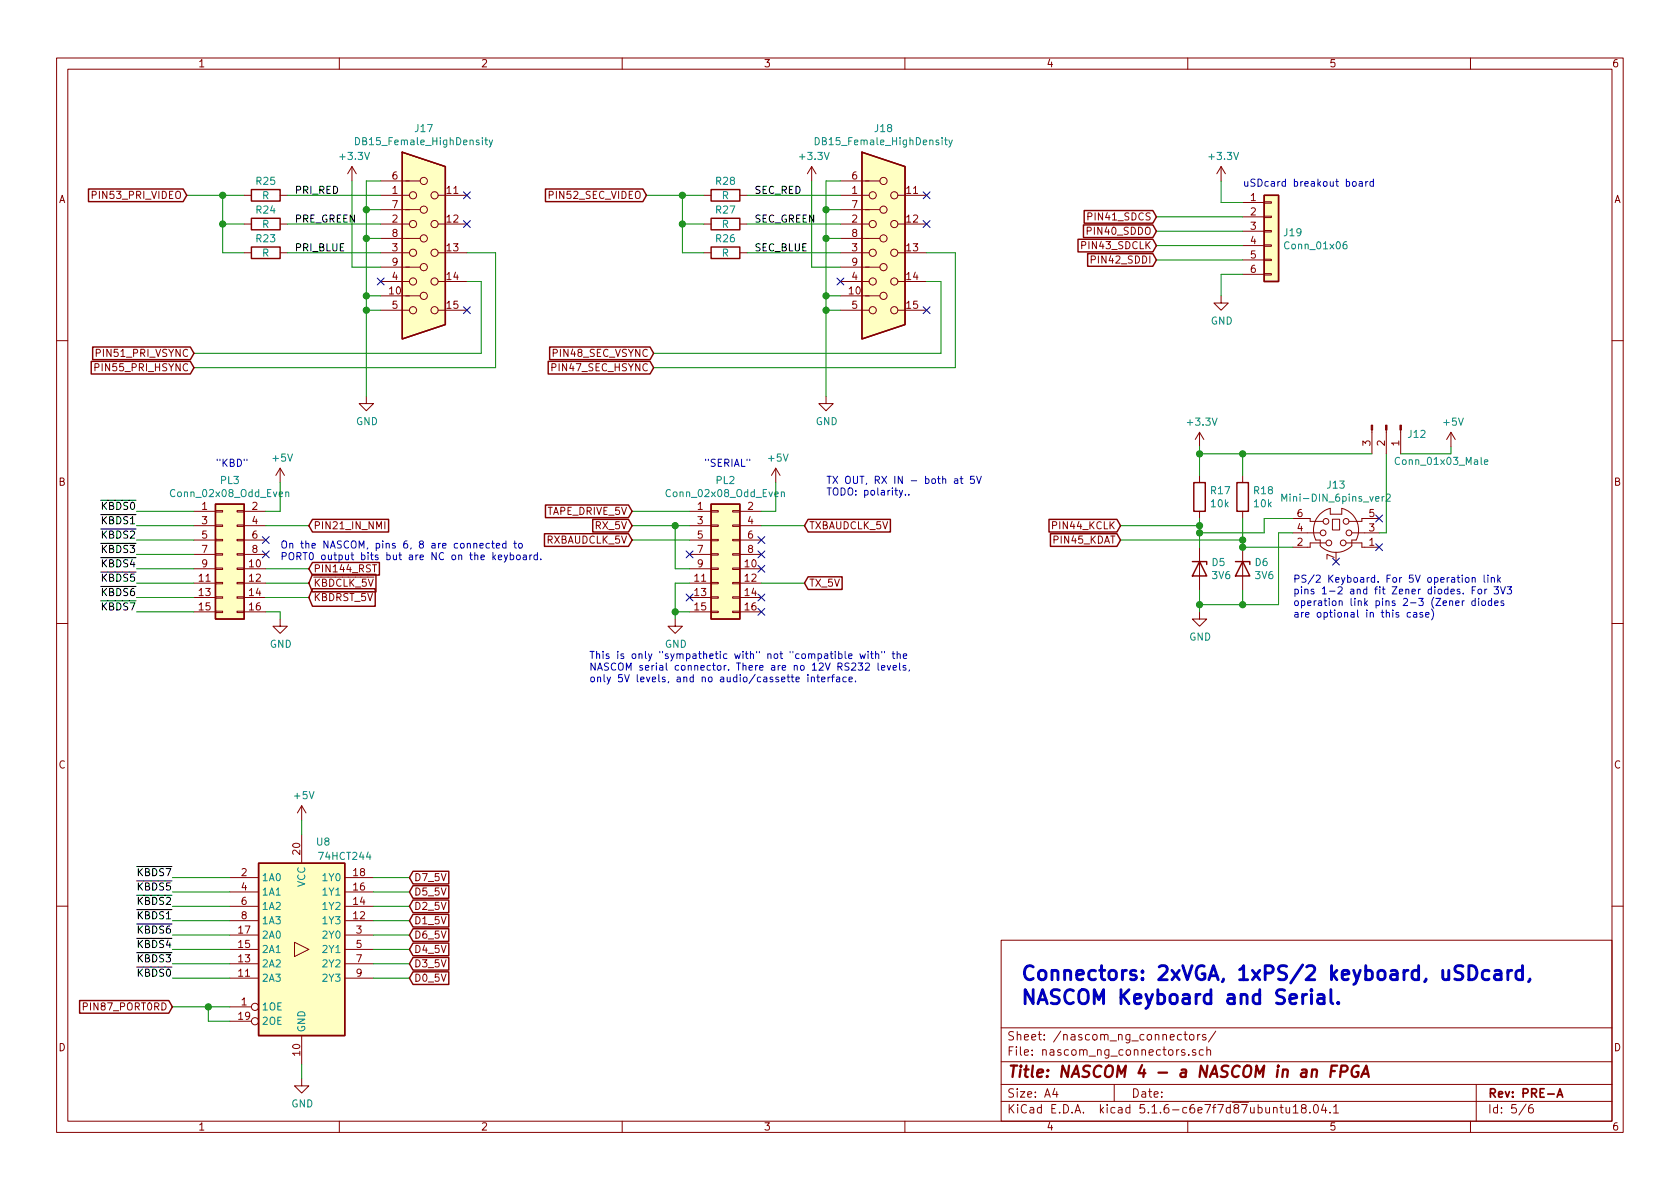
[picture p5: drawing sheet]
<svg xmlns="http://www.w3.org/2000/svg" width="297mm" height="210mm" viewBox="0 0 297 210" stroke-linecap="round" stroke-linejoin="round" font-family="sans-serif">
<g fill="none" stroke="#840000" stroke-width=".18">
<path d="M10 10.3h277v189.9h-277zM12 12.2h273v186.1h-273zM60 10.3v1.9M110 10.3v1.9M160 10.3v1.9M210 10.3v1.9M260 10.3v1.9M16.3 34.5l.7-.1v-.4l-.2-.2h-.5v1.3M43.2 34.5h1.2M43.2 39.6h1.2M49.5 34.5h1.3M49.5 39.6h1.3"/>
<path d="M62.2 29.5l-.7 1.2M62.2 29.5v2.5M62.2 29.5l.8 1.2M67.3 37.1h7M67.3 32h7M67.3 34.5h5.1M67.3 39.6h5.1M77.5 34.5h5M77.5 39.6h5M124.5 34.5h1.2M124.5 39.6h1.2M130.8 34.5h1.3"/>
<path d="M130.8 39.6h1.3M143.5 29.5l-.8 1.2M143.5 29.5v2.5M143.5 29.5l.8 1.2M148.6 37.1h7M148.6 32h7M148.6 34.5h5.1M148.6 39.6h5.1M158.7 34.5h5.1M158.7 39.6h5.1M192.4 38.3l.6-.1v-.4l-.2-.2h-.4v1.3M215.9 29.5l-.8 1.2"/>
<path d="M215.9 29.5v2.5M215.9 29.5l.8 1.2M219.7 35.8h3.8M219.7 38.3h3.8M223.5 38.2h1.3v.3h-1.3zM223.5 35.7h1.3v.2h-1.3zM43.2 44.7h1.2M49.5 44.7h1.3M67.3 52.3h7M67.3 47.2h7M67.3 42.2h7M67.3 44.7h5.1"/>
<path d="M67.3 49.8h5.1M67.3 54.9h5.1M77.5 44.7h5M77.5 49.8h5M77.5 54.9h5M124.5 44.7h1.2M130.8 44.7h1.3M148.6 52.3h7M148.6 47.2h7M148.6 42.2h7M148.6 44.7h5.1M148.6 49.8h5.1"/>
<path d="M148.6 54.9h5.1M158.7 44.7h5.1M158.7 49.8h5.1M158.7 54.9h5.1M192.9 45.9l.7-.1v-.4l-.2-.1h-.5v1.2M215.9 52.3v1.3h1.3l-1.3 1.3-1.3-1.3h1.3M219.7 40.9h3.8M219.7 43.4h3.8M219.7 46h3.8M219.7 48.5h3.8M223.5 45.8h1.3v.3h-1.3zM223.5 48.4h1.3v.2h-1.3z"/>
<path d="M223.5 43.3h1.3v.3h-1.3zM223.5 40.8h1.3v.2h-1.3zM10 60.2h2M16.8 65l.6-.1v-.5l-.1-.1h-.5v1.3M17 62.4h.6l.2-.2-.1-.3-.2-.1h-.5v1.2M64.8 70.1v1.3h1.2l-1.2 1.2-1.3-1.2h1.3M97.6 65l.6-.1v-.5l-.1-.1h-.5v1.3M146 70.1v1.3h1.3l-1.3 1.2-1.2-1.2h1.2M212.1 76.4l-.8 1.3M212.1 76.4v2.6M212.1 76.4l.8 1.3M242.6 76v4.3"/>
<path d="M245.1 76v4.3M247.6 76v4.3M256.5 76.4l-.7 1.3M256.5 76.4v2.6M256.5 76.4l.8 1.3M285 60.2h2M34.3 90.4h3.8M34.3 93h3.8M34.3 95.5h3.8M34.3 98h3.8M38.1 95.4h1.3v.2h-1.3zM38.1 92.8h1.3v.3h-1.3z"/>
<path d="M38.1 90.3h1.3v.2h-1.3zM38.1 97.9h1.3v.3h-1.3zM41.9 95.4h1.3v.2h-1.3zM41.9 92.8h1.3v.3h-1.3zM41.9 90.3h1.3v.2h-1.3zM41.9 97.9h1.3v.3h-1.3zM43.2 90.4h3.8M43.2 93h3.8M43.2 95.5h3.8M43.2 98h3.8M49.5 82.8l-.7 1.3M49.5 82.8v2.5"/>
<path d="M49.5 82.8l.8 1.3M68 92.2v1.3M121.9 90.4h3.8M121.9 93h3.8M121.9 95.5h3.8M121.9 98h3.8M125.7 95.4h1.3v.2h-1.3zM125.7 92.8h1.3v.3h-1.3zM125.7 90.3h1.3v.2h-1.3zM125.7 97.9h1.3v.3h-1.3zM129.5 95.4h1.3v.2h-1.3zM129.5 92.8h1.3v.3h-1.3z"/>
<path d="M129.5 90.3h1.3v.2h-1.3zM129.5 97.9h1.3v.3h-1.3zM130.8 90.4h3.8M130.8 93h3.8M130.8 95.5h3.8M130.8 98h3.8M137.2 82.8l-.8 1.3M137.2 82.8v2.5M137.2 82.8l.7 1.3M212.1 84.1v1.2M212.1 90.4v1.3M212.1 96.8v7.6"/>
<path d="M219.7 84.1v1.2M219.7 90.4v1.3M219.7 96.8v7.6M228.6 91.7h3v.5h2.3M228.6 94.2h4.8M234.4 96h-2.8v.8h-3M235.2 89.9a3.9 3.9 0 0 0-2.5 5.6h.7v1a3.9 3.9 0 0 0 5.6 0v-1h.8a4 4 0 0 0-2.6-5.6M235.2 89.9v1h2v-1M235.6 91.8h1.3v1.9h-1.3zM238 96h2.8v.8h3M239 94.2h4.8M243.8 91.7h-3v.5h-2.3"/>
<path d="M10 110.3h2M34.3 100.6h3.8M34.3 103.1h3.8M34.3 105.7h3.8M34.3 108.2h3.8M38.1 103h1.3v.2h-1.3zM38.1 105.5h1.3v.3h-1.3zM38.1 108.1h1.3v.2h-1.3zM38.1 100.5h1.3v.2h-1.3zM41.9 103h1.3v.2h-1.3zM41.9 105.5h1.3v.3h-1.3zM41.9 108.1h1.3v.2h-1.3z"/>
<path d="M41.9 100.5h1.3v.2h-1.3zM43.2 100.6h3.8M43.2 103.1h3.8M43.2 105.7h3.8M43.2 108.2h3.8M49.5 109.5v1.2h1.3l-1.3 1.3-1.2-1.3h1.2M119.4 109.5v1.2h1.2l-1.2 1.3-1.3-1.3h1.3M121.9 100.6h3.8M121.9 103.1h3.8M121.9 105.7h3.8M121.9 108.2h3.8M125.7 103h1.3v.2h-1.3z"/>
<path d="M125.7 105.5h1.3v.3h-1.3zM125.7 108.1h1.3v.2h-1.3zM125.7 100.5h1.3v.2h-1.3zM129.5 103h1.3v.2h-1.3zM129.5 105.5h1.3v.3h-1.3zM129.5 108.1h1.3v.2h-1.3zM129.5 100.5h1.3v.2h-1.3zM130.8 100.6h3.8M130.8 103.1h3.8M130.8 105.7h3.8M130.8 108.2h3.8M212.1 108.2v1.3h1.3l-1.3 1.2-1.3-1.2h1.3"/>
<path d="M285 110.3h2M40.6 157.7h5.1M40.6 155.2h5.1M53.3 142.5v2.5M53.3 147.6v5M53.3 142.5l-.7 1.3M53.3 142.5l.8 1.3M61 157.7h5M61 155.2h5M10 160.2h2M14.7 178l.6-.1 .1-.4-.2-.2h-.5v1.3M40.6 178h3.8"/>
<path d="M40.6 173h5.1M40.6 162.8h5.1M40.6 170.4h5.1M40.6 160.3h5.1M40.6 167.9h5.1M40.6 165.3h5.1M52.1 166.6l2.5 1.3-2.5 1.3zM61 173h5M61 162.8h5M61 170.4h5M61 160.3h5M61 167.9h5"/>
<path d="M61 165.3h5M177 166.3h108v32h-108zM285 160.2h2M40.6 180.6h3.8M53.3 190.7v1.3h1.3l-1.3 1.3-1.2-1.3h1.2M53.3 183.1v5.1M60 198.3v1.9M110 198.3v1.9M160 198.3v1.9M177 194.8h108M177 191.8h108M177 187.8h108"/>
<path d="M177 181.8h108M186.5 192.5l-.4 1h1M186.8 193v1M197 191.8v3M208.9 183l-.4-.1-.3 .3 .1 .6 .2 .1 .4-.1M209.3 182.9h.6M209.5 185.7a.37 .37 0 0 0-.6 .1l.1 .2 .5 .2v.1l-.2 .3-.4-.1M209.5 182.4v1.3l.4 .2M210 198.3v1.9M210.2 186.5v.1M210.4 183.1l.2-.2 .4 .2v.7l-.2 .1-.4-.1zM211.4 185.7a.37 .37 0 0 0-.6 .1l.1 .2 .5 .2 .1 .1-.2 .3-.5-.1"/>
<path d="M211.8 182.9v1M212.2 182.9l-.4 .2v.1M212.8 185.7l-.5-.1-.3 .3 .2 .6h.6M213.2 183a.37 .37 0 0 0-.6 .1l.1 .3 .5 .1 .1 .1-.3 .3-.4-.1M213.4 185.7h.1a.37 .37 0 0 1 .5 .1v.8M213.4 185.1v1.5M215 182.3l-1.3 2M225.2 196l.2-.2 .3 .1 .1 .9M226.3 195.8h.6M226.5 195.3v1.3l.4 .2M227.4 195.8l.1 .9 .3 .1 .2-.1M228 195.8v1"/>
<path d="M228.7 195.8l.4-.5v1.5M228.7 196.8h.8M230.4 196l-.3-.2v-.3a.48 .48 0 0 1 .8 0l-.1 .4-.7 .2v.4l.3 .3h.3l.2-.3v-.4l-.2-.1M231.6 196.7v.1M232.4 195.4l.2-.1a.8 .8 0 0 1 .5 .8 .8 .8 0 0 1-.5 .7 1 1 0 0 1-.2-1.4zM234 195.2l-.3 1.1h.9M234.4 195.8v1M235.2 196.7v.1M235.8 195.8l.4-.5v1.5M235.8 196.8h.9M260 198.3v1.9M261 191.8v6.5"/>
<path d="M269.8 195.2l-1.2 2M271 195.3a.62 .62 0 0 0-.7 .7v.7l.3 .1 .4-.1 .1-.5-.1-.2-.4-.1-.3 .3"/>
<circle cx="73" cy="34.5" r=".63"/>
<circle cx="73" cy="39.6" r=".63"/>
<circle cx="74.9" cy="37.1" r=".63"/>
<circle cx="74.9" cy="32" r=".63"/>
<circle cx="76.8" cy="39.6" r=".63"/>
<circle cx="76.8" cy="34.5" r=".63"/>
<circle cx="154.3" cy="39.6" r=".63"/>
<circle cx="154.3" cy="34.5" r=".63"/>
<circle cx="156.2" cy="32" r=".63"/>
<circle cx="156.2" cy="37.1" r=".63"/>
<circle cx="158.1" cy="39.6" r=".63"/>
<circle cx="158.1" cy="34.5" r=".63"/>
<circle cx="73" cy="49.8" r=".63"/>
<circle cx="73" cy="54.9" r=".63"/>
<circle cx="73" cy="44.7" r=".63"/>
<circle cx="74.9" cy="47.2" r=".63"/>
<circle cx="74.9" cy="42.2" r=".63"/>
<circle cx="74.9" cy="52.3" r=".63"/>
<circle cx="76.8" cy="54.9" r=".63"/>
<circle cx="76.8" cy="49.8" r=".63"/>
<circle cx="76.8" cy="44.7" r=".63"/>
<circle cx="154.3" cy="49.8" r=".63"/>
<circle cx="154.3" cy="44.7" r=".63"/>
<circle cx="154.3" cy="54.9" r=".63"/>
<circle cx="156.2" cy="47.2" r=".63"/>
<circle cx="156.2" cy="42.2" r=".63"/>
<circle cx="156.2" cy="52.3" r=".63"/>
<circle cx="158.1" cy="49.8" r=".63"/>
<circle cx="158.1" cy="44.7" r=".63"/>
<circle cx="158.1" cy="54.9" r=".63"/>
<circle cx="233.9" cy="94.2" r=".51"/>
<circle cx="234.4" cy="92.2" r=".51"/>
<circle cx="235" cy="96" r=".51"/>
<circle cx="237.5" cy="96" r=".51"/>
<circle cx="238" cy="92.2" r=".51"/>
<circle cx="238.5" cy="94.2" r=".51"/>
<circle cx="45.1" cy="178" r=".63"/>
<circle cx="45.1" cy="180.6" r=".63"/>
</g>
<path d="M275.3 194l.5-1.5 .5 1.5M275.5 193.6h.7" fill="none" stroke="#840000" stroke-width=".3"/>
<path d="M235.4 189.4h.6M236.4 188.4h-.9l-.3 2M237.1 189.5h.7a.56 .56 0 0 0 .5-.5 .56 .56 0 0 0-.4-.6h-.7l-.3 2M240.2 188.5a1.01 1.01 0 0 0-1.1 .3 1.01 1.01 0 0 0-.1 1.2 .65 .65 0 0 0 1.1 .3l.1-.7h-.4M240.7 190.4l.9-2 .4 2M240.9 189.9h1" fill="none" stroke="#840000" stroke-width=".41"/>
<g fill="#ffffc2" stroke="#ffffc2" stroke-width=".18">
<path d="M152.4 26.9l7.6 2.6v27.9l-7.6 2.5z"/>
<path d="M38.1 89.1h5.1v20.4h-5.1z"/>
<path d="M125.7 89.1h5.1v20.4h-5.1z"/>
<path d="M45.7 152.6h15.3v30.5h-15.3z"/>
<path d="M223.5 34.5h2.6v15.3h-2.6z"/>
<path d="M71.1 26.9l7.6 2.6v27.9l-7.6 2.5z"/>
</g>
<g fill="none" stroke="#840000" stroke-width=".25">
<path d="M15.6 33.4h16.8l.6 1.1-.6 1.2h-16.8zM44.4 33.5h5.1v2.1h-5.1zM44.4 38.6h5.1v2h-5.1zM71.1 26.9l7.6 2.6v27.9l-7.6 2.5zM96.4 33.4h17.3l.6 1.1-.6 1.2h-17.3zM125.7 33.5h5.1v2.1h-5.1zM125.7 38.6h5.1v2h-5.1zM152.4 26.9l7.6 2.6v27.9l-7.6 2.5zM191.6 39.8h12.2l.7 1.1-.7 1.1h-12.2zM191.7 37.2h12.1l.7 1.1-.7 1.2h-12.1zM223.5 34.5h2.6v15.3h-2.6zM44.4 43.7h5.1v2h-5.1z"/>
<path d="M125.7 43.7h5.1v2h-5.1zM190.6 42.3h13.2l.7 1.1-.7 1.1h-13.2zM192.3 44.9h11.5l.7 1.1-.7 1.1h-11.5zM16.1 63.9h17.6l.6 1.1-.6 1.1h-17.6zM16.4 61.4h17.3l.6 1.1-.6 1.1h-17.3zM96.9 63.9h18l.7 1.1-.7 1.1h-18zM97.2 61.4h17.7l.7 1.1-.7 1.1h-17.7zM38.1 89.1h5.1v20.4h-5.1zM55.2 99.5h11.9v2.2h-11.9l-.6-1.1zM55.2 91.8h13.5v2.3h-13.5l-.6-1.1zM96.3 94.4h14.8l.7 1.1-.7 1.1h-14.8zM96.4 89.3h14.7l.7 1.1-.7 1.1h-14.7z"/>
<path d="M104.8 91.8h6.3l.7 1.2-.7 1.1h-6.3zM125.7 89.1h5.1v20.4h-5.1zM142.9 91.8h14.5v2.3h-14.5l-.7-1.1zM185.5 91.8h12l.6 1.2-.6 1.1h-12zM185.7 94.4h11.8l.6 1.1-.6 1.1h-11.8zM210.8 99.3h2.6v.5M211.1 85.3h2v5.1h-2zM212.1 99.3l1.3 2.5h-2.6zM218.4 99.3h2.6v.5M218.7 85.3h2v5.1h-2zM219.7 99.3l1.3 2.5h-2.6zM55.2 104.1h11.1v3.1h-11.1l-.6-1.5z"/>
<path d="M55.2 101.6h11.3v3.1h-11.3l-.6-1.6zM142.9 102h6v2.2h-6l-.7-1.1zM45.7 152.6h15.3v30.5h-15.3zM73 154.1h6.3v2.2h-6.3l-.6-1.1zM73 156.6h6.3v2.2h-6.3l-.6-1.1zM73 159.2h6.3v2.2h-6.3l-.6-1.1zM14.1 176.9h15.7l.7 1.1-.7 1.2h-15.7zM73 169.3h6.3v2.2h-6.3l-.6-1.1zM73 164.2h6.3v2.3h-6.3l-.6-1.2zM73 166.8h6.3v2.2h-6.3l-.6-1.1zM73 161.7h6.3v2.2h-6.3l-.6-1.1zM73 171.9h6.3v2.2h-6.3l-.6-1.1z"/>
</g>
<g fill="none" stroke="#008484" stroke-width=".18">
<path d="M62.9 24.3a.64 .64 0 0 1 .7 .7 .64 .64 0 0 1-.7 .6zM85.7 24.8h.5M85.9 24.3v1.1l.3 .2M86.5 24.8l.3 .8M87.1 24.8l-.4 1.1-.2 .1M144.1 24.3a.64 .64 0 0 1 .8 .7 .64 .64 0 0 1-.8 .6zM167 24.8h.5M167.2 24.3v1.1l.3 .2M167.8 24.8l.3 .8M168.4 24.8l-.4 1.1-.2 .1M238.1 42.7l-.4 .1a.87 .87 0 0 0 0 1.2l.4-.1v-.5l-.4-.2-.2 .3M50.5 87.1l.2-.1h.3l.1 .8"/>
<path d="M50.5 87v.8M138.2 87.1l.1-.1h.3l.1 .8M138.2 87v.8M226.6 88.6v-1.2l.5 .9 .4-.9v1.2M244.7 87.8l-.3 .2M245.1 87.5l.5-.1 .2 .3v.2l-.8 .7h.8M262.5 81.7l.6-.1-.1-.2-.4-.1-.1 .2v.6h.5"/>
</g>
<g fill="#840000" stroke="#840000" stroke-width=".18">
<path d="M242.4 75.2h.3v.8h-.3z"/>
<path d="M245 75.2h.2v.8h-.2z"/>
<path d="M247.5 75.2h.3v.8h-.3z"/>
</g>
<g fill="none" stroke="#008400" stroke-width=".18">
<path d="M33 34.5h10.2M39.4 34.5v10.2h3.8M39.4 39.6h3.8M50.8 39.6h16.5M50.8 34.5h16.5M62.2 32v15.2h5.1M64.8 37.1h2.5M67.3 32h-2.5v38.1M114.3 34.5h10.2M120.6 34.5v10.2h3.9M120.6 39.6h3.9M132.1 39.6h16.5"/>
<path d="M132.1 34.5h16.5M143.5 32v15.2h5.1M146 37.1h2.6M148.6 32h-2.6v38.1M204.5 38.3h15.2M215.9 32v3.8h3.8M50.8 44.7h16.5M64.8 42.2h2.5M64.8 54.9h2.5M64.8 52.3h2.5M82.5 44.7h5.1v20.3h-53.3M82.5 49.8h2.6v12.7h-50.8"/>
<path d="M132.1 44.7h16.5M146 42.2h2.6M146 54.9h2.6M146 52.3h2.6M163.8 44.7h5.1v20.3h-53.3M163.8 49.8h2.6v12.7h-50.8M204.5 40.9h15.2M204.5 43.4h15.2M204.5 46h15.2M219.7 48.5h-3.8v3.8M212.1 79v5.1M256.5 79v1.3h-8.9"/>
<path d="M24.1 95.5h10.2M24.1 90.4h10.2M24.1 93h10.2M24.1 98h10.2M47 93h7.6M49.5 85.3v5.1h-2.5M111.8 95.5h10.1M111.8 90.4h10.1M111.8 93h10.1M119.4 93v7.6h2.5M134.6 93h7.6M137.2 85.3v5.1h-2.6"/>
<path d="M198.1 95.5h21.6M198.1 93h14M212.1 91.7v5.1M212.1 80.3h30.5M219.7 80.3v3.8M219.7 91.7v5.1h8.9M228.6 91.7h-5.1v2.5h-11.4M228.6 94.2h-2.5v12.7h-14M245.1 80.3v13.9h-1.3M24.1 100.6h10.2M24.1 103.1h10.2M24.1 105.7h10.2"/>
<path d="M24.1 108.2h10.2M47 100.6h7.6M47 103.1h7.6M47 105.7h7.6M47 108.2h2.5v1.3M119.4 108.2h2.5M121.9 103.1h-2.5v6.4M134.6 103.1h7.6M212.1 104.4v3.8M219.7 104.4v2.5M30.5 157.7h10.1M30.5 155.2h10.1"/>
<path d="M53.3 145v2.6M66 157.7h6.4M66 155.2h6.4M30.5 178h10.1M30.5 173h10.1M30.5 162.8h10.1M30.5 160.3h10.1M30.5 170.4h10.1M30.5 165.3h10.1M30.5 167.9h10.1M36.8 178v2.6h3.8M66 173h6.4"/>
<path d="M66 162.8h6.4M66 160.3h6.4M66 170.4h6.4M66 165.3h6.4M66 167.9h6.4M53.3 188.2v2.5"/>
</g>
<g fill="none" stroke="#0000c2" stroke-width=".18">
<path d="M239.2 32.2l.3-.1 .3 .2-.1 .6h-.3l-.3-.2zM240.3 32.2h.5l.1 .7M240.9 32.4l-.4 .1-.2 .1v.3h.6M241.5 32.1v.8M241.9 32.1l-.4 .2M242.8 32.2l-.4-.1-.2 .2 .1 .6h.5M242.8 31.7v1.2M43.7 81.2v.3M84.9 96.5l.5-.1v-.3h-.4l-.1 .2v.6h.5M86.5 96.1h-.3l-.3 .2 .2 .6h.4M86.9 96.1h.5M87.1 95.7v1l.3 .2"/>
<path d="M87.3 98.5l.3 .5M87.6 98.1l-.5 .5M87.8 96.5l.6-.1-.1-.3h-.4l-.1 .2v.6h.5M88.1 98.5l.6-.1v-.2l-.4-.1-.2 .2 .1 .6h.5M89.2 98.1l.3 .9M89.5 96.1h-.4l-.3 .2 .2 .6h.5M89.5 95.7v1.2M89.7 98.1l-.4 1.2-.1 .1M90.2 98.2l.4-.1 .2 .3-.1 .5h-.5M90.2 97.7v1.3M90.8 96.1h.5M91 95.7v1l.3 .2"/>
<path d="M91.4 98.2l.3-.1 .3 .3-.1 .5-.3 .1-.3-.3zM91.8 96.1h.3l.3 .2-.2 .6h-.3l-.2-.1zM92.5 98.2h.5l.1 .8M93.1 98.4l-.4 .1-.2 .2v.2h.6M93.7 98.1v.9M94 98.1l-.3 .3M95 98.2l-.4-.1-.2 .3 .1 .5h.5M95 97.7v1.3M95.6 98.9v.1M132.6 81.2v.3M159 86.7l.3 .8M159.6 86.7l-.4 1.2-.2 .1"/>
<path d="M160.1 87.4v.1M160.7 87.4v.1M168.8 84.7h.5v.8M169.3 85h-.4l-.2 .2 .1 .2h.5M169.7 84.7h.6M170 84.2v1.1l.3 .2M172.2 84.2h-.6v.6l.2-.1 .4 .1v.6l-.1 .1-.5-.1M172.7 84.2l.4 1.3 .4-1.3M142.8 119.7v.9M143.5 119.9l.1-.2 .3 .1 .1 .8M143.5 119.7v.9M144.4 119.7h.5"/>
<path d="M144.6 119.3v1.1l.3 .2M146.4 119.7v.9M146.8 119.7l-.4 .3M147 119.7h.5M147.5 119.3l-.3 .2v1.1M147.9 119.8h.5l.1 .8M148.3 115.7l.4-.1 .2 .2-.1 .6h-.5M148.3 115.2v1.3M149.4 115.2v1.1l.2 .2M149.6 119.8l-.3-.1-.3 .3 .1 .5h.5M150 116l.6-.1v-.2l-.4-.1-.2 .2 .1 .6h.5M151.7 117.2h.8l-.4 .5 .4 .2v.5l-.2 .1-.6-.1"/>
<path d="M152 115.6l.3 .9 .2-.7 .3 .7 .2-.9M153 117.4l.5-.2 .2 .4-.7 .9h.7M153.5 115.2v.1M153.5 115.6v.9M153.9 115.6h.5M154.1 115.2v1.1l.3 .2M154.8 115.7l.2-.1 .3 .1 .1 .8M154.8 115.2v1.3M155.2 117.2v1.1l.2 .2M155.9 118.1l.6-.1-.1-.3h-.4l-.1 .2v.6h.5M155.9 115.2v.2M156.4 115.2v.2"/>
<path d="M156.9 117.7l.3 .8 .3-.8M157.7 115.6h.5M157.9 115.2v1.1l.3 .2M157.9 118.1l.6-.1-.1-.3h-.3l-.2 .2 .1 .6h.4M158.6 115.7l.2-.1 .3 .1 .1 .8M158.6 115.2v1.3M159.1 117.2v1.1l.1 .2M159.7 116l.6-.1v-.2l-.4-.1-.2 .2 .1 .6h.5M160.1 117.7h-.3l-.1 .2v.1l.4 .2v.3h-.4M160.8 118.5l-.1 .2M249.4 108.4l-.4-.1-.2 .2 .1 .6h.5M250 108.4h.4l.1 .7"/>
<path d="M250.5 108.6l-.4 .1-.2 .1 .2 .3h.4M251.5 108.4l-.3-.1-.2 .2 .1 .2 .4 .1v.3h-.5M252.1 108.7l.6-.1-.1-.2-.4-.1-.1 .2v.6h.5M253.1 107.7a1.4 1.4 0 0 1 0 1.9M257.4 106.6l.6-.1-.1-.2-.3-.1-.2 .2 .1 .6h.4M258.5 101.7v.1M258.5 102.1v.9M258.5 106.2v.9M258.9 106.2l-.3 .1-.1 .2M259.2 102.2l.3-.1 .2 .2-.1 .6-.3 .1-.2-.3zM260.3 102.3l.2-.2 .3 .1v.8M260.3 102.1v.9"/>
<path d="M260.3 104.4h.4M260.8 106.3l-.3-.1-.3 .3 .1 .5h.5M260.8 105.8v1.3M260.9 103.8h-.6v1.2M261.4 104.2h.3l.2 .1v.7h-.3l-.3-.2zM261.4 105.8v.1M261.4 106.2v.9M262.1 106.3l.3-.1 .3 .3-.2 .5-.3 .1-.2-.2zM262.4 101.7v1.1l.2 .2M262.5 104.2v.8M262.9 104.2l-.4 .2M263.1 101.7v.1"/>
<path d="M263.1 102.1v.9M263.7 102.3l.2-.2 .3 .1v.8M263.7 102.1v.9M263.7 106.3l-.3-.1-.3 .3 .1 .5h.5M263.7 105.8v1.3M264.2 103.8h.7l-.4 .4 .4 .2v.5l-.2 .1-.5-.1M264.3 106.6l.6-.1-.1-.2-.3-.1-.2 .2v.6h.5M264.8 101.7v1.3M264.9 102.5l.4 .5M265.3 103.8l.4 1.2 .5-1.2M265.3 102.1l-.5 .5M265.9 106.3l-.3-.1-.2 .2v.2l.5 .1v.3h-.5"/>
<path d="M266.5 103.8h.8l-.5 .4 .4 .2 .1 .4-.3 .2-.5-.1M145.3 120.1l.6-.1-.1-.2-.4-.1-.1 .2v.6h.5M148.5 120l-.4 .1-.2 .2v.2h.6M150.1 120.1l.6-.1-.1-.2-.3-.1-.2 .2 .1 .6h.4M151.3 120.4v.2"/>
</g>
<g fill="none" stroke="#0000c2" stroke-width=".51">
<path d="M233 175.9l.3-.1 .7 .1 .1 1.6M234.1 176.4l-.2 .1h-.6a.48 .48 0 0 0-.4 .5 .48 .48 0 0 0 .4 .5h.6l.2-.1M235.3 175v2.1l.4 .4M236.6 177.3l.1 .1-.1 .1-.1-.1 .1-.1v.2M259.7 170.8a1.3 1.3 0 0 1 1.4 .8 1.3 1.3 0 0 1-.4 1.5l-1 .1zM263.3 171.7a.82 .82 0 0 0-1.1 .1l-.1 .3v.7l.1 .2 .4 .2 .7-.1M264.3 171.7l.3-.1 .7 .1 .1 .3v1.2M265.4 172.2l-.2 .1h-.6a.48 .48 0 0 0-.4 .5 .48 .48 0 0 0 .4 .4h.6l.2-.1M266.6 171.6v1.6M267.3 171.6a.59 .59 0 0 0-.7 .5M269.2 171.7a.82 .82 0 0 0-1.1 .1l-.1 .3 .1 .9 .4 .2 .7-.1M269.2 170.8v2.4"/>
<path d="M270.5 173.1l-.2 .5"/>
</g>
<g fill="#008400" stroke="#008400" stroke-width=".25">
<circle cx="119.4" cy="93" r=".51"/>
<circle cx="212.1" cy="106.9" r=".51"/>
<circle cx="219.7" cy="80.3" r=".51"/>
<circle cx="64.8" cy="52.3" r=".51"/>
<circle cx="212.1" cy="80.3" r=".51"/>
<circle cx="219.7" cy="96.8" r=".51"/>
<circle cx="39.4" cy="34.5" r=".51"/>
<circle cx="219.7" cy="95.5" r=".51"/>
<circle cx="64.8" cy="54.9" r=".51"/>
<circle cx="212.1" cy="93" r=".51"/>
<circle cx="39.4" cy="39.6" r=".51"/>
<circle cx="64.8" cy="42.2" r=".51"/>
<circle cx="212.1" cy="94.2" r=".51"/>
<circle cx="219.7" cy="106.9" r=".51"/>
<circle cx="120.7" cy="39.6" r=".51"/>
<circle cx="119.4" cy="108.2" r=".51"/>
<circle cx="120.7" cy="34.5" r=".51"/>
<circle cx="36.8" cy="178" r=".51"/>
<circle cx="146.1" cy="37.1" r=".51"/>
<circle cx="146.1" cy="42.2" r=".51"/>
<circle cx="146.1" cy="54.9" r=".51"/>
<circle cx="146.1" cy="52.3" r=".51"/>
<circle cx="64.8" cy="37.1" r=".51"/>
</g>
<g fill="none" stroke="#000084" stroke-width=".18">
<path d="M81.9 33.9l1.3 1.2M81.9 39l1.3 1.2M83.2 33.9l-1.3 1.2M83.2 39l-1.3 1.2M163.2 33.9l1.2 1.2M163.2 39l1.2 1.2M164.4 33.9l-1.2 1.2M164.4 39l-1.2 1.2M66.7 49.2l1.2 1.2M67.9 49.2l-1.2 1.2M81.9 54.2l1.3 1.3M83.2 54.2l-1.3 1.3"/>
<path d="M148 49.2l1.2 1.2M149.2 49.2l-1.2 1.2M163.2 54.2l1.2 1.3M164.4 54.2l-1.2 1.3M46.4 97.4l1.2 1.2M46.4 94.9l1.2 1.2M47.6 97.4l-1.2 1.2M47.6 94.9l-1.2 1.2M121.3 97.4l1.2 1.2M122.5 97.4l-1.2 1.2M134 97.4l1.2 1.2M134 94.9l1.2 1.2"/>
<path d="M134 100l1.2 1.2M135.2 97.4l-1.2 1.2M135.2 94.9l-1.2 1.2M135.2 100l-1.2 1.2M235.6 98.7l1.2 1.2M236.8 98.7l-1.2 1.2M243.2 91.1l1.2 1.2M243.2 96.2l1.2 1.2M244.4 91.1l-1.2 1.2M244.4 96.2l-1.2 1.2M121.3 105l1.2 1.3M122.5 105l-1.2 1.3"/>
<path d="M134 107.6l1.2 1.2M134 105l1.2 1.3M135.2 107.6l-1.2 1.2M135.2 105l-1.2 1.3"/>
</g>
<g font-size="3.5" fill="#0000c2">
<text x="180.3" y="173.4">Connectors: 2xVGA, 1xPS/2 keyboard, uSDcard,</text>
<text x="180.3" y="177.6">NASCOM Keyboard and Serial.</text>
</g>
<text font-size="2.8" fill="#840000" x="178" y="190.5">Title: NASCOM 4 - a NASCOM in an FPGA</text>
<g font-size="2.1" fill="#840000">
<text x="178" y="184">Sheet: /nascom_ng_connectors/</text>
<text x="178" y="186.7">File: nascom_ng_connectors.sch</text>
<text x="178" y="196.9">KiCad E.D.A. kicad 5.1.6-c6e7f7d87ubuntu18.04.1</text>
<text x="178" y="194.1">Size: A4</text>
<text x="200" y="194.1">Date:</text>
<text x="263" y="194.1">Rev: PRE-A</text>
<text x="263" y="196.9">Id: 5/6</text>
</g>
<g font-size="1.8" fill="#840000">
<text x="35" y="11.9">1</text>
<text x="85" y="11.9">2</text>
<text x="135" y="11.9">3</text>
<text x="185" y="11.9">4</text>
<text x="235" y="11.9">5</text>
<text x="285" y="11.9">6</text>
<text x="10.4" y="35.9">A</text>
<text x="16.9" y="35.2">PIN53_PRI_VIDEO</text>
<text x="69.4" y="34.3">1</text>
<text x="69.4" y="31.7">6</text>
<text x="79" y="34.3">11</text>
<text x="97.5" y="35.2">PIN52_SEC_VIDEO</text>
<text x="150.6" y="34.3">1</text>
<text x="150.6" y="31.7">6</text>
<text x="160.3" y="34.3">11</text>
<text x="221.1" y="35.6">1</text>
<text x="285.4" y="35.9">A</text>
<text x="69.4" y="39.4">2</text>
<text x="69.4" y="36.8">7</text>
<text x="69.4" y="41.9">8</text>
<text x="79" y="39.4">12</text>
<text x="150.6" y="39.4">2</text>
<text x="150.6" y="36.8">7</text>
<text x="150.6" y="41.9">8</text>
<text x="160.3" y="39.4">12</text>
<text x="192.7" y="41.5">PIN40_SDDO</text>
<text x="192.9" y="39">PIN41_SDCS</text>
<text x="221.1" y="38.1">2</text>
<text x="221.1" y="40.6">3</text>
<text x="69.4" y="44.4">3</text>
<text x="69.4" y="47">9</text>
<text x="79" y="44.4">13</text>
<text x="150.6" y="44.4">3</text>
<text x="150.6" y="47">9</text>
<text x="160.3" y="44.4">13</text>
<text x="191.7" y="44.1">PIN43_SDCLK</text>
<text x="193.5" y="46.6">PIN42_SDDI</text>
<text x="221.1" y="43.2">4</text>
<text x="221.1" y="45.7">5</text>
<text x="68.9" y="52.1">10</text>
<text x="69.4" y="49.5">4</text>
<text x="79" y="49.5">14</text>
<text x="150.2" y="52.1">10</text>
<text x="150.6" y="49.5">4</text>
<text x="160.3" y="49.5">14</text>
<text x="221.1" y="48.3">6</text>
<text x="69.4" y="54.6">5</text>
<text x="79" y="54.6">15</text>
<text x="150.6" y="54.6">5</text>
<text x="160.3" y="54.6">15</text>
<text x="17.5" y="65.7">PIN55_PRI_HSYNC</text>
<text x="17.6" y="63.1">PIN51_PRI_VSYNC</text>
<text x="98.1" y="65.7">PIN47_SEC_HSYNC</text>
<text x="98.2" y="63.1">PIN48_SEC_VSYNC</text>
<text x="242.3" y="78.8" transform="rotate(-90 242.3 78.8)">3</text>
<text x="244.9" y="78.8" transform="rotate(-90 244.9 78.8)">2</text>
<text x="247.4" y="78.8" transform="rotate(-90 247.4 78.8)">1</text>
<text x="10.4" y="85.9">B</text>
<text x="285.4" y="85.9">B</text>
<text x="35.7" y="90.2">1</text>
<text x="35.7" y="92.7">3</text>
<text x="35.7" y="95.2">5</text>
<text x="44.6" y="90.2">2</text>
<text x="44.6" y="92.7">4</text>
<text x="44.6" y="95.2">6</text>
<text x="55.4" y="93.6">PIN21_IN_NMI</text>
<text x="96.7" y="91.1">TAPE_DRIVE_5V</text>
<text x="105.4" y="93.6">RX_5V</text>
<text x="123.3" y="90.2">1</text>
<text x="123.3" y="92.7">3</text>
<text x="123.3" y="95.2">5</text>
<text x="132.2" y="90.2">2</text>
<text x="132.2" y="92.7">4</text>
<text x="132.2" y="95.2">6</text>
<text x="143" y="93.6">TXBAUDCLK_5V</text>
<text x="186.5" y="93.6">PIN44_KCLK</text>
<text x="229.4" y="94">4</text>
<text x="229.4" y="91.4">6</text>
<text x="242.1" y="94">3</text>
<text x="242.1" y="91.4">5</text>
<text x="35.7" y="97.8">7</text>
<text x="35.7" y="100.3">9</text>
<text x="44.1" y="100.3">10</text>
<text x="44.6" y="97.8">8</text>
<text x="55.4" y="101.2">PIN144_RST</text>
<text x="96.6" y="96.1">RXBAUDCLK_5V</text>
<text x="123.3" y="97.8">7</text>
<text x="123.3" y="100.3">9</text>
<text x="131.7" y="100.3">10</text>
<text x="132.2" y="97.8">8</text>
<text x="186.5" y="96.1">PIN45_KDAT</text>
<text x="229.4" y="96.5">2</text>
<text x="236" y="99" transform="rotate(-90 236 99)">7</text>
<text x="242.1" y="96.5">1</text>
<text x="35.2" y="102.9">11</text>
<text x="35.2" y="105.4">13</text>
<text x="35.2" y="107.9">15</text>
<text x="44.1" y="102.9">12</text>
<text x="44.1" y="105.4">14</text>
<text x="44.1" y="107.9">16</text>
<text x="55.4" y="106.3">KBDRST_5V</text>
<text x="55.4" y="103.8">KBDCLK_5V</text>
<text x="122.9" y="102.9">11</text>
<text x="122.9" y="105.4">13</text>
<text x="122.9" y="107.9">15</text>
<text x="131.7" y="102.9">12</text>
<text x="131.7" y="105.4">14</text>
<text x="131.7" y="107.9">16</text>
<text x="143" y="103.8">TX_5V</text>
<text x="10.4" y="135.9">C</text>
<text x="285.4" y="135.9">C</text>
<text x="42.7" y="154.9">2</text>
<text x="53.1" y="151.1" transform="rotate(-90 53.1 151.1)">20</text>
<text x="62.5" y="154.9">18</text>
<text x="73.2" y="155.8">D7_5V</text>
<text x="42.7" y="157.5">4</text>
<text x="42.7" y="160">6</text>
<text x="62.5" y="160">14</text>
<text x="62.5" y="157.5">16</text>
<text x="73.2" y="158.4">D5_5V</text>
<text x="73.2" y="160.9">D2_5V</text>
<text x="42.2" y="167.6">15</text>
<text x="42.2" y="165.1">17</text>
<text x="42.7" y="162.6">8</text>
<text x="62.5" y="162.6">12</text>
<text x="63" y="165.1">3</text>
<text x="63" y="167.6">5</text>
<text x="73.2" y="166">D6_5V</text>
<text x="73.2" y="163.4">D1_5V</text>
<text x="42.2" y="172.7">11</text>
<text x="42.2" y="170.2">13</text>
<text x="63" y="170.2">7</text>
<text x="63" y="172.7">9</text>
<text x="73.2" y="171.1">D3_5V</text>
<text x="73.2" y="168.5">D4_5V</text>
<text x="73.2" y="173.6">D0_5V</text>
<text x="15.3" y="178.7">PIN87_PORT0RD</text>
<text x="42.7" y="177.8">1</text>
<text x="10.4" y="185.9">D</text>
<text x="42.2" y="180.3">19</text>
<text x="285.4" y="185.9">D</text>
<text x="53.1" y="186.6" transform="rotate(-90 53.1 186.6)">10</text>
<text x="35" y="199.9">1</text>
<text x="85" y="199.9">2</text>
<text x="135" y="199.9">3</text>
<text x="185" y="199.9">4</text>
<text x="235" y="199.9">5</text>
<text x="285" y="199.9">6</text>
</g>
<g font-size="1.8" fill="#008484">
<text x="73.5" y="23.4">J17</text>
<text x="154.7" y="23.4">J18</text>
<text x="60.3" y="28.3">+3.3V</text>
<text x="63.5" y="25.7">DB15_Female_HighDensity</text>
<text x="141.6" y="28.3">+3.3V</text>
<text x="144.8" y="25.7">DB15_Female_HighDensity</text>
<text x="213.9" y="28.3">+3.3V</text>
<text x="45.4" y="32.7">R25</text>
<text x="46.4" y="35.2">R</text>
<text x="126.6" y="32.7">R28</text>
<text x="127.6" y="35.2">R</text>
<text x="45.4" y="37.8">R24</text>
<text x="46.4" y="40.3">R</text>
<text x="126.6" y="37.8">R27</text>
<text x="127.6" y="40.3">R</text>
<text x="227.1" y="41.8">J19</text>
<text x="45.4" y="42.8">R23</text>
<text x="46.4" y="45.4">R</text>
<text x="126.6" y="42.8">R26</text>
<text x="127.6" y="45.4">R</text>
<text x="227.5" y="44.1">Conn_01x06</text>
<text x="214.1" y="57.4">GND</text>
<text x="62.9" y="75.2">GND</text>
<text x="144.2" y="75.2">GND</text>
<text x="210.1" y="75.3">+3.3V</text>
<text x="249" y="77.4">J12</text>
<text x="255.3" y="75.3">+5V</text>
<text x="48.3" y="81.6">+5V</text>
<text x="135.9" y="81.6">+5V</text>
<text x="247.2" y="82.2">Conn_01x03_Male</text>
<text x="30.6" y="87.9">Conn_02x08_Odd_Even</text>
<text x="39" y="85.6">PL3</text>
<text x="118.2" y="87.9">Conn_02x08_Odd_Even</text>
<text x="126.6" y="85.6">PL2</text>
<text x="214.1" y="87.4">R17</text>
<text x="214.2" y="89.7">10k</text>
<text x="221.8" y="87.4">R18</text>
<text x="221.8" y="89.7">10k</text>
<text x="227.5" y="88.7">Mini-DIN_6pins_ver2</text>
<text x="234.7" y="86.4">J13</text>
<text x="214.3" y="100.1">D5</text>
<text x="221.9" y="100.1">D6</text>
<text x="214.4" y="102.4">3V6</text>
<text x="222" y="102.4">3V6</text>
<text x="210.3" y="113.3">GND</text>
<text x="47.7" y="114.5">GND</text>
<text x="117.6" y="114.5">GND</text>
<text x="52.1" y="141.3">+5V</text>
<text x="56" y="149.5">U8</text>
<text x="46.2" y="155.8">1A0</text>
<text x="56.7" y="152.1">74HCT244</text>
<text x="57.3" y="155.8">1Y0</text>
<text x="46.2" y="158.4">1A1</text>
<text x="46.2" y="160.9">1A2</text>
<text x="54" y="156.9" transform="rotate(-90 54 156.9)">VCC</text>
<text x="57.3" y="160.9">1Y2</text>
<text x="57.3" y="158.4">1Y1</text>
<text x="46.2" y="166">2A0</text>
<text x="46.2" y="163.4">1A3</text>
<text x="57.3" y="163.4">1Y3</text>
<text x="57.3" y="166">2Y0</text>
<text x="46.2" y="173.6">2A3</text>
<text x="46.2" y="171.1">2A2</text>
<text x="46.2" y="168.5">2A1</text>
<text x="57.3" y="168.5">2Y1</text>
<text x="57.3" y="171.1">2Y2</text>
<text x="57.3" y="173.6">2Y3</text>
<text x="46.2" y="178.7">1OE</text>
<text x="46.2" y="181.2">2OE</text>
<text x="54" y="182.6" transform="rotate(-90 54 182.6)">GND</text>
<text x="51.5" y="195.8">GND</text>
</g>
<g font-size="1.8">
<text x="52.1" y="34.3">PRI_RED</text>
<text x="133.3" y="34.3">SEC_RED</text>
<text x="52.1" y="39.4">PRE_GREEN</text>
<text x="133.3" y="39.4">SEC_GREEN</text>
<text x="52.1" y="44.4">PRI_BLUE</text>
<text x="133.3" y="44.4">SEC_BLUE</text>
<text x="18.1" y="90.2">KBDS0</text>
<text x="18.1" y="92.7">KBDS1</text>
<text x="18.1" y="95.2">KBDS2</text>
<text x="18.1" y="97.8">KBDS3</text>
<text x="18.1" y="100.3">KBDS4</text>
<text x="18.1" y="102.9">KBDS5</text>
<text x="18.1" y="105.4">KBDS6</text>
<text x="18.1" y="107.9">KBDS7</text>
<text x="24.5" y="154.9">KBDS7</text>
<text x="24.5" y="160">KBDS2</text>
<text x="24.5" y="157.5">KBDS5</text>
<text x="24.5" y="162.6">KBDS1</text>
<text x="24.5" y="167.6">KBDS4</text>
<text x="24.5" y="165.1">KBDS6</text>
<text x="24.5" y="172.7">KBDS0</text>
<text x="24.5" y="170.2">KBDS3</text>
</g>
<g font-size="1.8" fill="#0000c2">
<text x="219.7" y="33">uSDcard breakout board</text>
<text x="38.1" y="82.5">&quot;KBD&quot;</text>
<text x="124.5" y="82.5">&quot;SERIAL&quot;</text>
<text x="146" y="85.6">TX OUT, RX IN - both at 5V</text>
<text x="146" y="87.6">TODO: polarity..</text>
<text x="49.5" y="97">On the NASCOM, pins 6, 8 are connected to</text>
<text x="49.5" y="99.1">PORT0 output bits but are NC on the keyboard.</text>
<text x="228.6" y="103">PS/2 Keyboard. For 5V operation link</text>
<text x="228.6" y="105.1">pins 1-2 and fit Zener diodes. For 3V3</text>
<text x="228.6" y="107.2">operation link pins 2-3 (Zener diodes</text>
<text x="228.6" y="109.2">are optional in this case)</text>
<text x="104.1" y="116.5">This is only &quot;sympathetic with&quot; not &quot;compatible with&quot; the</text>
<text x="104.1" y="118.6">NASCOM serial connector. There are no 12V RS232 levels,</text>
<text x="104.1" y="120.6">only 5V levels, and no audio/cassette interface.</text>
</g>
</svg>
